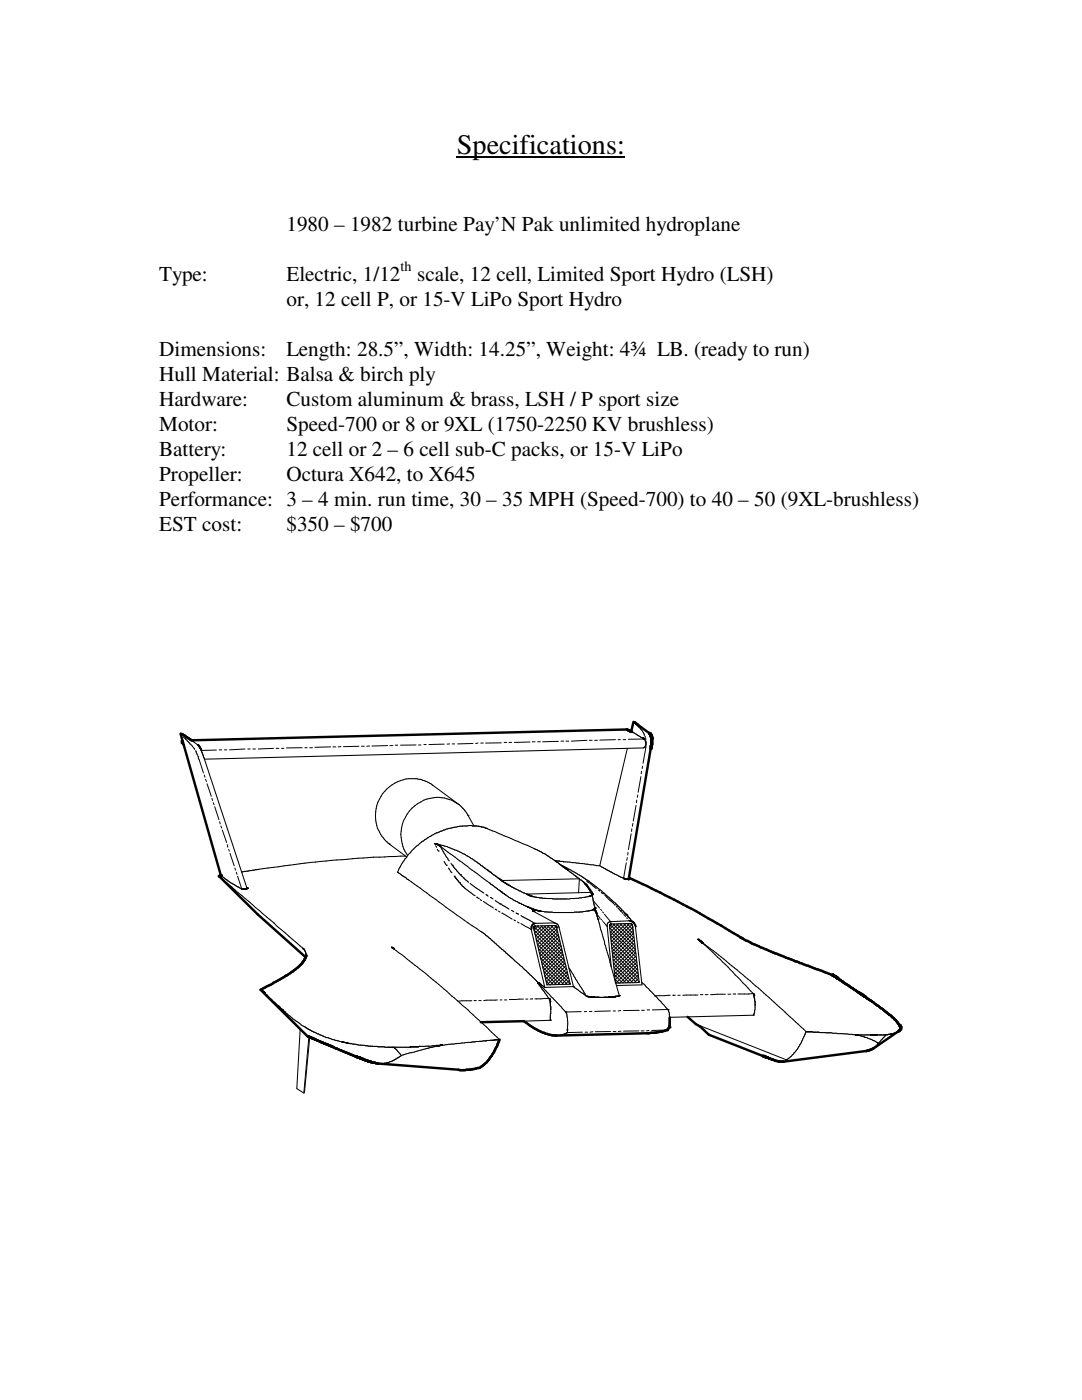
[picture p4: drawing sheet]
<svg xmlns="http://www.w3.org/2000/svg" width="216mm" height="279mm" viewBox="0 0 216 279" stroke-linecap="round" stroke-linejoin="round" font-family="sans-serif">
<path d="M91.1 31.4h33.6" fill="none" stroke="#000" stroke-width=".25"/>
<g fill="none" stroke="#000" stroke-width=".2">
<path d="M36 146.4l.3 .4M36.1 146.4h.1M36.2 148.3h.1M36.2 147.8h.1M36.2 147.9h.1M36.2 147.9h.2M36.2 148.3l.1 .1M36.2 147.8v.1M36.3 148.4h.1M36.3 147.9h.1M36.3 148.4l.1 .1M36.4 148.5h.1"/>
<path d="M36.4 147.9h.1M36.4 148h.1M36.4 147.8h-.2v.5M36.4 147.9v.1M36.4 146.9h.1M36.4 148.5l.1 .1M36.5 148.6h.1M36.5 148.6l.1 .1M36.6 148.7h.1M36.6 147.1l.1 .1M36.7 147.2l.6 .5M37.3 147.8l.3 .3"/>
<path d="M37.6 148.2l.2 .1M37.8 148.4l.2 .1M38.1 148.5l.1 .2M38.3 148.8l.2 .2M38.5 149.1l.4 .5M39 149.8l.4 .9M39.5 150.7v.2M39.5 151l.1 .1M39.6 151.2l1 3.1M40.8 154.7l.1 .4M41 155.5l.2 .5M41.3 156.4l.9 2.5"/>
<path d="M42.3 159.3l.1 .5M43.2 149.7l-3.1 .1M43.7 149.6h.5M44.8 149.6h.5M48.9 149.5l-3.1 .1M49.4 149.5h.5M50.5 149.5h.5M54.6 149.4l-3.1 .1M55.1 149.4h.5M56.2 149.4h.4M60.3 149.2l-3.2 .1M60.8 149.2h.5"/>
<path d="M61.8 149.2h.6M66 149.1h-3.2M66.4 149.1h.6M68 149l-.5 .1M71.6 148.9l-3.1 .1M72.1 148.9h.6M73.7 148.9h-.5M77.3 148.8l-3.1 .1M77.8 148.8h.6M78.9 148.7h.5M83 148.7h-3.1M83.5 148.7h.5"/>
<path d="M84.6 148.6h.4M88.6 148.5l-3 .1M89.7 148.5h-.5M90.3 148.5h.4M94.4 148.4l-3.1 .1M95.4 148.3l-.5 .1M95.9 148.3h.5M100 148.3h-3.1M100.6 148.2h.5M101.6 148.2h.5M105.7 148.1l-3.1 .1M106.2 148h.6"/>
<path d="M107.3 148h.5M111.4 148h-3.1M111.9 147.9h.6M112.9 147.9h.6M117.1 147.7l-3.1 .2M117.6 147.7h.6M118.7 147.7h.5M122.8 147.6l-3.1 .1M123.3 147.6h.5M124.3 147.6h.5M126.4 144.1l.6 .5M126.5 144.1h.1"/>
<path d="M127 144.7l.1 .1M127 159.7v.5M127.2 144.8l.1 .1M127.3 158.7l-.1 .4M127.4 145l.1 .1a2.78 2.78 0 0 1 1.1 1.6h.1M127.9 155l-.6 3.1M128 153.9l-.1 .5M128.2 152.9l-.1 .5M128.4 147.5h-3M128.7 146.9l.1 .3M128.8 147.4l.1 .2M128.9 147.8v1.4l-.6 3.1"/>
<path d="M42.5 160.2l.2 .4M42.8 161l.9 2.6M43.8 164l.1 .4M44.1 164.8l.1 .5M44.1 174.7l.1 .1M44.4 165.7l.8 2.4M45.3 168.6l.2 .5M45.6 169.5l.2 .4M45.9 170.3l.8 2.5M46.9 173.2l.1 .5M47.2 174.1l.1 .4M47.4 174.9l.9 2.6"/>
<path d="M86.7 168.4h.1M86.9 168.8l.2 .3M87.2 169.5l.3 .3M87.5 169.8h.1M87.9 168.9l1.7 2.9M88.6 171.9l.5 .8M89.1 172.7h.1M89.1 172.7l.1 .1M89.5 173.2l.3 .5M89.8 173.8l.4 .4M90 172.3l.3 .4M90.3 172.7h.1"/>
<path d="M90.3 172.7l1.1 1.3M90.6 174.8l.1 .1M90.7 174.9h.1M90.7 174.9l.2 .4M90.9 175.3h.1M90.9 175.3l.8 .8M91.4 174.1l.5 .4M91.7 176.1h.1M91.7 176.1l1 1.1 2.1 1.6M91.9 174.5h.1M91.9 174.5l.6 .8M92.5 175.3h.1"/>
<path d="M92.7 175.4l.5 .4M93.3 175.8l.2 .3M93.4 164.8h-.1M93.8 176.3l2.8 1.9M95.1 179.1h.1M95.1 179.1l.4 .2M95.5 179.3h.1M95.8 179.5l.3 .2M96.4 179.9l2.1 1.3M97 178.6h.1M97 178.6l.4 .3M97.9 179.1h.1"/>
<path d="M97.9 179.1l.5 .3M98.8 179.7l1 .7M100.1 175.7l15.5-.3-.2 2.8M117.1 175.8l1.9 1.5M117.9 178.1l-12.9 .3M118.4 179.7l1.2 1.5M119.3 177.6l.4 .3M119.7 172.8l.3 .2M120 178.1l.3 .3M120.3 178.4h.1M120.6 178.6l1.2 1.1M121.8 179.7h.1"/>
<path d="M121.8 179.7l.7 .7M125 172.2l-.6 3.1M125.2 171.2l-.1 .5M125.3 170.1v.5M125.9 166.4l-.5 3.1M126.1 165.4l-.1 .5M126.3 164.3l-.1 .6M126.9 160.7l-.5 3.2M94.1 199.7l-2.7 .1M94.6 199.7h.1M94.6 199.7h.4M95.5 199.7h.5"/>
<path d="M98.8 181.4v.1M98.8 181.5h.1M98.8 181.5l.3 .2M99.3 199.6l-2.8 .1M99.5 181.8l.3 .2M99.8 180.4h.1M99.8 199.6h.4M99.8 180.4l1.8 1M100.1 182.2l2.1 1.2M100.7 199.6h.4M102.1 181.7l.4 .3M102.5 183.6l.4 .2"/>
<path d="M103 182.2l.2 .1M103.2 182.3h.1M103.2 182.3l.3 .2M103.3 184l.3 .2M103.9 182.8l2.9 1.5M103.9 184.3l2.1 1.2M104.4 199.4l-2.8 .1M104.9 199.4h.4M106.3 199.3l-.5 .1M106.5 185h.1M106.5 185.1h.1M106.5 185.3h.1"/>
<path d="M106.5 185.4h.1M106.5 185.4l2.6 11.2M106.6 184.9h.1M106.6 184.9l-.1 .5M106.6 185.6l6.1 6.1M106.6 184.9l5.8 5.8M106.6 184.8h.1M106.6 184.8h.2M106.6 184.8v.1M106.7 184.8h.1M106.8 184.8h.1M106.8 184.8l-.3 .2"/>
<path d="M106.8 186.5l6.1 6.1M107 187.5l6.1 6M107.2 188.4l6.1 6.1-2 2M107.2 184.7l5 5.1M107.4 189.3l6.1 6.1M107.5 184.7l-.9 1M107.6 190.2l6.2 6.1M107.8 191.1l5.4 5.3M107.9 184.7l4.1 4.2M108.1 192l4.4 4.5M108.2 184.7l-1.5 1.6M108.3 193l3.5 3.5"/>
<path d="M108.5 193.8l2.6 2.7M108.5 184.7l3.3 3.3M108.9 184.7l-2.1 2.1M108.9 195.7l.8 .9M109.2 184.7l2.3 2.3-3.8 3.9M109.6 199.3h.1M109.6 199.3h-2.9M109.6 184.7l-2.6 2.7M109.9 184.7l1.4 1.4M110.4 184.7l-3.3 3.3M110.6 184.7h.1M110.6 184.7l-3.8 .1"/>
<path d="M110.6 184.7l.5 .5M110.7 184.7h.1M110.8 184.7h.1M110.8 184.7l.1 .1M110.9 184.8h.1M110.9 184.8l.1 .1M111 184.9h.1M111 184.9v.1M111 184.9l-3.7 3.7M111 185h.1M111 185l.1 .1M111.1 185.2h.1"/>
<path d="M111.1 185.1h.1M111.1 185.1l2.7 11.3-4.7 .2M111.2 185.4l-3.8 3.7M111.3 185.9l-3.8 3.8M111.4 186.5l-3.7 3.7M111.7 187.7l-3.8 3.7M111.8 188.2l-3.8 3.8M112 188.8l-3.8 3.7M112.1 189.4l-3.8 3.8M112.2 189.9l-3.7 3.8M112.3 190.5l-3.7 3.8M112.5 191.1l-3.8 3.7 1.7 1.7"/>
<path d="M112.6 191.6l-3.8 3.9M112.7 192.2l-3.7 3.8M112.9 192.7l-3.8 3.9M113 193.4l-3.2 3.2M113.2 193.9l-2.6 2.6M113.5 195l-1.4 1.5M113.6 195.7l-.9 .8M113.7 196.2l-.2 .2M119.1 182.4l.7 .9M119.8 181.5l.3 .2M119.9 183.4l.2 .2M120.2 183.7v.2"/>
<path d="M120.2 182l.2 .2M120.4 184l.8 .9M120.6 182.5l1.2 1.4M121.6 184.5h.1M121.6 184.6h.1M121.6 184.7h.1M121.6 184.8h.1M121.6 184.8l1.2 11.4 4.8-.1-1.3-11.1M121.6 184.5v.3M121.6 185.2l5.3 5.2M121.7 184.5h.1M121.7 184.5h-.1"/>
<path d="M121.7 184.5l5.1 5M121.8 184.4l-.1 .1M121.8 185.9l5.2 5.2M121.8 184.4h.1M121.9 187.5l5.2 5.2M122 184.4l-.4 .3M122 188.3l5.3 5.3M122 189.1l5.3 5.3M122.3 190.7l5.3 5.2M122.3 191.5l4.7 4.6M122.3 184.4l4.4 4.4M122.4 192.2l3.9 3.9"/>
<path d="M122.6 180.5l.1 .1M122.6 193.8l2.3 2.3M122.7 180.6h.1M122.7 184.4l-1 1M122.7 194.6l1.5 1.5M122.7 195.5l.8 .7M123 180.8h.1M123 180.8l.1 .3M123 184.4l3.6 3.6M123.3 181.2l.4 .5M123.4 184.3l-1.6 1.8M123.7 184.3l2.8 2.9"/>
<path d="M123.8 181.7l.1 .1M123.9 181.8h.1M123.9 181.8l.1 .2M124.1 182.1l.1 .1M124.1 184.3l-2.3 2.4 5.2 5.3-4.1 4.2M124.2 182.2h.1M124.4 184.3l2 2.1M124.5 182.5l.1 .2M124.7 182.8l.1 .1M124.9 184.3l-3 3M125.1 183.2l.1 .1M125.1 184.3l1.3 1.3"/>
<path d="M125.4 183.6l.2 .2M125.6 184.3l-3.6 3.7M125.6 184.3h.1M125.6 184.3l-3.8 .1M125.6 184.3h.3M125.8 184.3l.4 .4M125.9 184.3h.1M125.9 184.3l.3 .4M125.9 184.4h.1M126 184.5h.1M126.1 184.5h.1M126.1 184.5l-4.1 4.1"/>
<path d="M126.2 184.7l.1 .3M126.3 185l-4.2 4.3M126.4 185.7l-4.2 4.2 5.2 5.3M126.4 186.3l-4.1 4.2M126.5 187l-4.2 4.1M126.6 187.6l-4.2 4.2M126.6 188.2l-4.1 4.2M126.7 188.8l-4.1 4.3 3 3M126.8 189.5l-4.2 4.2M126.8 190.1l-4.1 4.3M126.9 190.8l-4.2 4.1M127 191.4l-4.3 4.2"/>
<path d="M127.1 192.7l-3.4 3.5M127.2 193.3l-2.9 2.8M127.3 193.9l-2.2 2.2M127.3 194.6l-1.5 1.5M127.4 195.2l-.8 .9M127.5 195.9l-.2 .2M133.7 198.6l-3 .1M134.3 198.6h.1M134.3 198.6h.4M135.3 198.6h.4M139.3 198.6h-3.1M139.7 198.5h.6"/>
<path d="M140.7 198.5h.6M144.7 198.4l-2.9 .1M145.2 198.4h.6M146.3 198.4h.5M150.3 198.3l-3.1 .1M61.6 206.9l-1 11.2M87.3 208.8h.1M87.3 208.8l-1.5 .2-5.3 1.5a.45 .45 0 0 1-.5 .1 .45 .45 0 0 1-.2-.4l-1.1-1.2M87.4 208.7h.1M87.5 208.7h.1M87.6 208.7h.1M87.7 208.7h.1"/>
<path d="M87.7 208.7l-.4 .1M87.8 208.6h.1M87.8 208.6l-.1 .1M87.8 208.6h.3M87.9 208.6h.1M88 208.6h.1M88.1 208.6h.1M109.9 201.5v.3M116 201.9l-3.1 .1M116.2 206l-3 .1M116.6 201.9h.5M116.8 206h.5"/>
<path d="M118.1 201.8l-.5 .1M118.3 205.9l-.6 .1M121.8 201.8h-3.1M121.8 205.9h-3M122.3 205.9h.6M122.3 201.8h.5M123.9 201.7l-.5 .1M123.9 205.8l-.5 .1M127.5 205.7l-3.1 .1M127.6 201.6l-3.2 .1M127.9 205.7h.6M128 201.6h.6"/>
<path d="M129.1 201.5h.5M129.5 205.7h-.5M133.1 205.6l-3.1 .1M133.3 201.5h-3.1M138.9 204.4l18 7.1M150.7 200.7v.1M170.7 206.5h.5M170.8 206.5h.1M170.9 206.5h.1M171 206.5h.1M171.1 206.5h.1M171.2 206.5h.1"/>
<path d="M171.2 206.5l.1 .1M171.2 206.6h.1M171.3 206.6h.1M176.8 206.5l-1.6 1.7-1.4-.8-2.5-.8M176.8 206.5h.1"/>
</g>
<g fill="none" stroke="#000" stroke-width=".49">
<path d="M36 146.4l8.1 28.3M126.4 144.1l-.5 1.9-.8-.4-86.8 2.1-2.1-1.3M126.6 144.1l3 2.2 .4 .8v1.6l-4.6 26.8M44.1 174.8h-.4l7.7 7.7 9.6 8.5-.2 .5-.5 .7-1.9 1.7-4 2.4-2.4 1.2 9.4 9.3 4.4 1.9M125.5 175.2a200.7 200.7 0 0 1 22.5 12M147.7 187l2.3 1.3 4.6 1.9 11.6 4.4 4.5 3.1M167.3 195.3v.1M170.7 197.7h.1M170.8 197.7l1.9 1.3M171.3 198.1h.1M172.7 199h.1M172.7 199l1.1 .7"/>
<path d="M173 199.3h.1M173.8 199.7h.1M173.8 199.7l3.9 2.9 1.1 1 .7 1M62 207.1h.1M63.3 207.6h.1M65.8 208.7h.1M99.7 207.5l-1.2 2.6a7.2 7.2 0 0 1-3 3l-1.4 .3-2.4 .2-16.4-1.3-2.8-.8-6.6-2.8M133.6 203v1.6a1.44 1.44 0 0 1-1.5 1.3l-2.6 .3-18.4 .5-.9-.1-1.6-.5a15.7 15.7 0 0 1-4.1-2.3l-8.6 .2M137.2 202.9l1.7 1.5 .8 .5 1.7 1.6 12 4.7M153.4 211.2h.1M155.5 211.8l.1 .1M179.5 204.6l.1 .2v.6l-.1 .3-5.2 3.5-1 .5-17 2.2-1.6-.2-1.3-.5"/>
<path d="M179.5 204.6h.1"/>
</g>
<g fill="#000">
<circle cx="38.3" cy="147.7" r=".24"/>
<circle cx="125.5" cy="145.8" r=".24"/>
<circle cx="125.6" cy="145.9" r=".24"/>
<circle cx="125.8" cy="146" r=".24"/>
<circle cx="125.9" cy="146" r=".24"/>
<circle cx="129.5" cy="146.3" r=".24"/>
<circle cx="129.6" cy="146.3" r=".24"/>
<circle cx="129.6" cy="146.4" r=".24"/>
<circle cx="129.7" cy="146.5" r=".24"/>
<circle cx="129.7" cy="146.4" r=".24"/>
<circle cx="129.8" cy="146.6" r=".24"/>
<circle cx="129.8" cy="149.4" r=".24"/>
<circle cx="129.8" cy="146.8" r=".24"/>
<circle cx="129.8" cy="146.7" r=".24"/>
<circle cx="129.9" cy="148.8" r=".24"/>
<circle cx="129.9" cy="147.1" r=".24"/>
<circle cx="129.9" cy="146.9" r=".24"/>
<circle cx="129.9" cy="149.2" r=".24"/>
<circle cx="129.9" cy="149.1" r=".24"/>
<circle cx="129.9" cy="148.9" r=".24"/>
<circle cx="129.9" cy="147" r=".24"/>
<circle cx="130" cy="148.5" r=".24"/>
<circle cx="130" cy="147.4" r=".24"/>
<circle cx="130" cy="148" r=".24"/>
<circle cx="130" cy="147.3" r=".24"/>
<circle cx="130" cy="147.2" r=".24"/>
<circle cx="130" cy="148.3" r=".24"/>
<circle cx="130" cy="148.2" r=".24"/>
<circle cx="130" cy="147.9" r=".24"/>
<circle cx="130" cy="147.7" r=".24"/>
<circle cx="130" cy="147.5" r=".24"/>
<circle cx="130" cy="148.7" r=".24"/>
<circle cx="130" cy="147.6" r=".24"/>
<circle cx="43.7" cy="174.8" r=".24"/>
<circle cx="43.8" cy="174.8" r=".24"/>
<circle cx="43.9" cy="174.8" r=".24"/>
<circle cx="44" cy="174.8" r=".24"/>
<circle cx="44.1" cy="174.8" r=".24"/>
<circle cx="148" cy="187.2" r=".24"/>
<circle cx="166.1" cy="194.6" r=".24"/>
<circle cx="166.2" cy="194.7" r=".24"/>
<circle cx="166.2" cy="194.6" r=".24"/>
<circle cx="166.3" cy="194.7" r=".24"/>
<circle cx="166.5" cy="194.8" r=".24"/>
<circle cx="166.5" cy="194.9" r=".24"/>
<circle cx="166.6" cy="194.9" r=".24"/>
<circle cx="166.7" cy="194.9" r=".24"/>
<circle cx="166.8" cy="195" r=".24"/>
<circle cx="166.8" cy="195.1" r=".24"/>
<circle cx="166.9" cy="195.1" r=".24"/>
<circle cx="167" cy="195.2" r=".24"/>
<circle cx="167.1" cy="195.2" r=".24"/>
<circle cx="167.6" cy="195.6" r=".24"/>
<circle cx="171.3" cy="198.1" r=".24"/>
<circle cx="171.4" cy="198.2" r=".24"/>
<circle cx="171.7" cy="198.3" r=".24"/>
<circle cx="171.7" cy="198.4" r=".24"/>
<circle cx="171.9" cy="198.4" r=".24"/>
<circle cx="172" cy="198.5" r=".24"/>
<circle cx="172" cy="198.6" r=".24"/>
<circle cx="172.2" cy="198.6" r=".24"/>
<circle cx="172.3" cy="198.7" r=".24"/>
<circle cx="172.4" cy="198.8" r=".24"/>
<circle cx="172.5" cy="198.8" r=".24"/>
<circle cx="172.6" cy="198.9" r=".24"/>
<circle cx="61.6" cy="206.9" r=".24"/>
<circle cx="62.1" cy="207.1" r=".24"/>
<circle cx="62.3" cy="207.2" r=".24"/>
<circle cx="62.6" cy="207.3" r=".24"/>
<circle cx="64.1" cy="208" r=".24"/>
<circle cx="64.7" cy="208.2" r=".24"/>
<circle cx="65.3" cy="208.5" r=".24"/>
<circle cx="65.9" cy="208.7" r=".24"/>
<circle cx="66.2" cy="208.8" r=".24"/>
<circle cx="71" cy="210.9" r=".24"/>
<circle cx="71.1" cy="210.9" r=".24"/>
<circle cx="71.2" cy="210.9" r=".24"/>
<circle cx="71.3" cy="211" r=".24"/>
<circle cx="71.4" cy="211" r=".24"/>
<circle cx="71.5" cy="211.1" r=".24"/>
<circle cx="71.6" cy="211.1" r=".24"/>
<circle cx="71.7" cy="211.1" r=".24"/>
<circle cx="71.8" cy="211.2" r=".24"/>
<circle cx="71.8" cy="211.1" r=".24"/>
<circle cx="71.9" cy="211.2" r=".24"/>
<circle cx="72" cy="211.3" r=".24"/>
<circle cx="72.1" cy="211.3" r=".24"/>
<circle cx="72.2" cy="211.3" r=".24"/>
<circle cx="72.3" cy="211.3" r=".24"/>
<circle cx="72.3" cy="211.4" r=".24"/>
<circle cx="72.4" cy="211.4" r=".24"/>
<circle cx="72.6" cy="211.5" r=".24"/>
<circle cx="72.8" cy="211.5" r=".24"/>
<circle cx="72.9" cy="211.6" r=".24"/>
<circle cx="73" cy="211.6" r=".24"/>
<circle cx="73.2" cy="211.7" r=".24"/>
<circle cx="73.3" cy="211.8" r=".24"/>
<circle cx="73.4" cy="211.8" r=".24"/>
<circle cx="73.6" cy="211.8" r=".24"/>
<circle cx="73.7" cy="211.8" r=".24"/>
<circle cx="73.7" cy="211.9" r=".24"/>
<circle cx="73.8" cy="211.9" r=".24"/>
<circle cx="73.9" cy="211.9" r=".24"/>
<circle cx="133.1" cy="205.6" r=".24"/>
<circle cx="133.6" cy="205" r=".24"/>
<circle cx="152.2" cy="210.7" r=".24"/>
<circle cx="152.2" cy="210.8" r=".24"/>
<circle cx="152.3" cy="210.8" r=".24"/>
<circle cx="152.4" cy="210.8" r=".24"/>
<circle cx="152.4" cy="210.9" r=".24"/>
<circle cx="152.5" cy="210.9" r=".24"/>
<circle cx="152.6" cy="210.9" r=".24"/>
<circle cx="152.7" cy="210.9" r=".24"/>
<circle cx="152.8" cy="211" r=".24"/>
<circle cx="152.9" cy="211" r=".24"/>
<circle cx="153" cy="211" r=".24"/>
<circle cx="153" cy="211.1" r=".24"/>
<circle cx="153.1" cy="211.1" r=".24"/>
<circle cx="153.4" cy="211.2" r=".24"/>
<circle cx="154.1" cy="211.5" r=".24"/>
<circle cx="179.3" cy="205.8" r=".24"/>
<circle cx="179.5" cy="204.6" r=".24"/>
<circle cx="179.5" cy="205.5" r=".24"/>
<circle cx="179.5" cy="204.8" r=".24"/>
<circle cx="179.5" cy="204.7" r=".24"/>
<circle cx="179.6" cy="205.1" r=".24"/>
<circle cx="179.6" cy="205.4" r=".24"/>
<circle cx="179.6" cy="205" r=".24"/>
<circle cx="179.6" cy="204.9" r=".24"/>
<circle cx="179.6" cy="205.3" r=".24"/>
<circle cx="179.6" cy="205.2" r=".24"/>
</g>
<g fill="none" stroke="#000" stroke-width=".21">
<path d="M36 146.4h.1M36 146.4h.2M36.1 146.4h.1M36.2 146.4h.1M38.3 147.7v.1M38.3 147.8h.1M38.3 147.8l.2 .2M38.5 148h.1M38.5 148l.9 .6M39.4 148.6h.1M39.4 148.6l.1 .1M39.5 148.7h.1"/>
<path d="M39.5 148.7l.1 .1M39.6 148.8h.1M39.6 148.8v.1M39.6 148.9h.1M39.7 148.9h.1M39.7 149h.1M39.7 148.9l.1 .2M39.8 149.1h.1M39.8 149.1l.1 .3M39.8 149.2h.1M39.9 149.4h.1M40 149.4h.1"/>
<path d="M40 149.5h.1M40 149.4v.1M40 149.5v.1M40 149.6h.1M40 149.6l.6 1.1 8.7 26.5M125.2 149.4l-5.5 23.4M125.9 146l2.3 1.3M126.4 144.1h.1M126.5 144.1h.1M126.6 144.1h.1M128.2 147.3h.1M128.3 147.3h.1"/>
<path d="M128.3 147.4h.1M128.3 149.3l-87.5 2.2M128.3 147.3v.1M128.4 147.4h.1M128.4 147.4v.1M128.4 147.5h.1M128.4 147.5a1.07 1.07 0 0 1 0 1.8M43.7 174.8l16.9 14.6M44.2 174.8l1.9 1.4 2.2 1.3M48.3 177.5h.1M48.3 177.5h.4M48.4 177.5h.1"/>
<path d="M48.5 177.5h.1M48.6 177.5h.1M48.7 177.5h.1M48.8 177.4h.1M48.8 177.4h.3M48.8 177.4l-.1 .1M48.9 177.4h.1M49 177.4h.1M49.1 177.3h.1M49.1 177.4h.1M49.1 177.3h.2M49.1 177.3v.1"/>
<path d="M49.2 177.3h.1M49.3 177.2h.1M49.3 177.3h.1M49.3 177.2v.1M51.4 173.5h.1M51.4 173.5l-3.1 .6M77.7 168.4h.1M77.7 168.4l3.5 2.6M80.9 170.9a227.2 227.2 0 0 0-29.5 2.6M86.7 168.4h.2M86.8 168.4h.1M86.9 168.4h.1"/>
<path d="M86.9 168.4h.3M87 168.4h.1M87.1 168.4h.1M87.1 168.4v.1M87.1 168.5h.1M87.2 168.4h.1M87.2 168.5h.1M87.2 168.4l2.3 .7a25.1 25.1 0 0 1 7.3 4.2l.5 .4M87.2 168.5v.1M87.2 168.6h.1M87.3 168.6h.1M87.3 168.6l.1 .1"/>
<path d="M87.4 168.7h.1M87.5 168.7h.1M87.5 168.7l.1 .1M87.6 168.8h.1M87.7 168.8h.1M87.7 168.8l.1 .1M87.8 168.9h.1M87.8 168.9l12.7 9.4M91.5 160.5l1.1 1.1 .8 1.1M91.5 160.5l-5.4-4-1.5-.7a7.3 7.3 0 0 0-8.4 2.8 7.3 7.3 0 0 0 .5 8.9l1 .9M91.5 160.5a7.3 7.3 0 0 0-9.4 .9 7.3 7.3 0 0 0-.7 9.3M93.3 164.8l-1.6 .1-2.6 .5-2.4 1-2.1 1.4a15.9 15.9 0 0 0-5.3 6.3l1.6 1 10.2 7.5 5.8 3.9 7.3 6.5 3.3 3.1"/>
<path d="M93.4 162.7h.1M93.4 162.7l1.2 2.1M93.4 164.8l2.2 .1 .5 .2a15.5 15.5 0 0 1 4 1.5l7.8 3.4 3.5 2.2 .3 .4M97.3 173.7h.1M97.3 173.7l2.1 1.6M97.7 174h.1M99.4 175.3h.1M99.4 175.3l.2 .1M99.6 175.4h.1M99.6 175.4l.1 .1M99.7 175.5h.1M99.7 175.5l.2 .1"/>
<path d="M99.9 175.6h.1M100 175.6h.1M100 178h.1M100 175.6l.2 .2M100.2 175.8h.1M100.2 175.8v.1M100.2 175.9h.1M100.2 175.9l.7 .4M100.5 178.3h.1M100.5 178.3l2.1 1.4 2.6 1.2M100.7 176.1h.1M100.8 178.5h.1"/>
<path d="M100.9 176.3h.1M100.9 176.3l.2 .1M101 176.4h.1M101.1 176.4h.1M101.1 176.4l.1 .1M101.2 176.5h.1M101.2 176.5l.2 .1M101.4 176.6h.1M101.4 176.6l1.1 .6M102.5 177.2h.1M102.5 177.2l2.6 1.2M105.1 178.4h.1"/>
<path d="M105.1 178.4l.1 .1M105.2 178.5h.1M105.2 178.5l.1 .1M105.3 178.6h.1M105.3 178.6h.2M105.4 178.6h.1M105.5 178.6h.1M105.6 178.7h.1M105.6 178.6v.1M105.7 178.7h.1M105.7 178.7l.1 .1M105.8 178.8h.1"/>
<path d="M105.8 178.8h.2M105.9 178.8h.1M106 178.8h.1M106 178.8l.2 .1 1.4 .3 2.7 .2 5.1-.1 2.3-.4M110.7 171.8l9.1 1M111.6 172.5l3.1 1.6 2.8 1.7 2.6 2 2.6 2.4 2.3 2.3M111.7 172.6h.1M111.8 172.6l.4 .3M112.2 172.9h.1M112.2 172.9l.1 .1M112.3 173h.1M112.4 173h.1"/>
<path d="M112.4 173l.1 .1M112.5 173.1h.1M112.6 173.1h.1M112.6 173.1l.1 .1M112.7 173.2h.1M112.7 173.2l.1 .1M112.8 173.3h.1M112.8 173.3l.1 .1M112.9 173.4h.1M112.9 173.4l.3 .3M113.2 173.6h.1M113.2 173.7h.1"/>
<path d="M113.2 173.7l2.8 1.9 .7 .8M116.3 175.9h.1M116.5 176.1h.1M116.7 176.4h.1M116.8 176.4h.1M116.8 176.4v.1M116.8 176.5h.1M116.8 176.5l.2 .1M116.9 176.6h.1M117 176.7h.1M117 176.6h.1M117 176.7l.1 .1"/>
<path d="M117 176.6v.1M117.1 176.8h.1M117.1 176.8l.1 .1M117.2 176.9h.1M117.2 176.9l.1 .1M117.3 177h.1M117.3 177l.1 .2M117.3 177.1h.1M117.4 177.2h.1M117.4 177.2l.1 .2M117.5 177.3h.1M117.5 177.5h.1"/>
<path d="M117.5 177.4h.1M117.5 177.5l.2 .1M117.5 177.4v.1M117.6 177.5h.1M117.6 178.9h.1M117.7 177.7h.1M117.7 177.6h.1M117.7 178.9h.1M117.7 177.6v.2M117.7 177.8h.1M117.7 178.8h.1M117.7 177.8l.1 .2"/>
<path d="M117.7 178.8v.1M117.8 178h.1M117.8 177.9h.1M117.8 178.8h.1M117.9 178.1h.1M117.9 178h.1M117.9 178.7h.1M117.9 178v.1M117.9 178.7l-.1 .1M117.9 178.2h.1M117.9 178.1l.1 .1M118 178.3h.1"/>
<path d="M118 178.2h.1M118 178.6h.1M118 178.3l.1 .1M118 178.2v.1M118 178.6l-.1 .1M118.1 178.4h.1M118.1 178.6h.1M118.1 178.5h.1M118.1 178.4v.2M118.1 178.6l.6 2.5M118.1 178.6h-.1M120 173l4.5 2.3"/>
<path d="M124.5 175.3h.1M124.5 175.3l.3 .1M124.5 175.4h.1M124.6 175.4h.1M124.7 175.4h.1M124.8 175.4h.1M124.8 175.4v.1M124.8 175.5h.6M124.9 175.5h.1M125 175.5h.1M125.1 175.5h.1M125.2 175.5h.1"/>
<path d="M125.3 175.5h.1M125.4 175.5h.1M52 197.5h.1M52.1 197.6h.1M52.1 197.5h.1M52.1 197.6l.1 .1M52.1 197.5v.1M52.2 197.7h.1M52.3 197.8h.1M52.3 197.7h.1M52.3 197.8l.1 .1M52.3 197.7v.1"/>
<path d="M52.4 197.9h.1M52.4 197.9l.1 .1M52.5 198h.1M52.6 198h.1M52.6 198v.1M52.6 198.1h.1M52.6 198.1l.7 .5M52.7 198.2h.1M53.3 198.6h.1M53.3 198.6l2.9 2.8M60.4 189.2l.2 .2M60.6 189.4h.1"/>
<path d="M60.6 189.4l.4 .8v.7M61 191h.1M61 190.6h.1M61 190.7h.1M61 190.8h.1M61 190.9h.1M61 190.9v.1M78.1 189l.1 .1M78.2 189.1h.1M78.2 189.1l.1 .1M78.3 189.2h.1M78.4 189.2h.1"/>
<path d="M78.4 189.2v.1M78.4 189.3h.1M78.4 189.3l.1 .1M78.5 189.4h.1M78.5 189.4l6.4 4.9 4.3 3.5 4.2 3.7 6.3 6-1.2 .1M104.4 180.6h.1M105 180.8h.1M105.2 180.9h.1M105.2 180.9v.1M105.2 181h.1M105.2 181l.4 .1M105.5 181.1h.1"/>
<path d="M105.6 181.1h.1M105.6 181.1l.1 .1M105.7 181.2h.1M105.8 181.2h.1M105.8 181.2l.2 .1M106 181.3h.1M106 181.3v.1M106 181.4h.1M106 184.9h.1M106 185h.1M106 185.2h.1M106 185.4h.1"/>
<path d="M106 184.9v.6l2.7 11.6M106 181.4h.2M106.1 181.4h.1M106.1 184.7h.1M106.1 184.7l-.1 .2M106.2 181.4h.1M106.2 184.6h.1M106.2 184.6l-.1 .1M106.2 184.5h.1M106.2 184.5v.1M106.3 181.4h.1M106.3 184.5h.1"/>
<path d="M106.3 181.4l.4 .3M106.3 184.5h-.1M106.3 181.8h.1M106.3 181.5h.1M106.3 184.4h.1M106.3 181.8l4.7 2.5M106.3 181.8h.3M106.3 184.4v.1M106.4 181.8h.1M106.4 181.5h.1M106.4 184.4h.1M106.5 181.8h.1"/>
<path d="M106.5 184.3h.1M106.5 184.3l4-.1 .5 .1M106.5 184.3l-.1 .1M106.6 181.8h.1M106.6 181.6h.1M106.6 184.3h.1M106.7 181.7h.1M106.7 184.3h.1M106.7 181.7l1 .1M106.7 181.7l-.1 .1M106.7 181.7h.2M106.8 181.7h.1"/>
<path d="M106.9 181.7h.1M107 181.7h.1M107.1 181.7h.1M107.2 181.7h.1M107.3 196.1h.1M107.3 196.1l5.6 5.9M107.3 196.1h.2M107.3 196.1l2.3 3.2M107.3 181.8h.1M107.4 196.1h.1M107.4 181.8h.1M107.5 196.1h.1"/>
<path d="M107.5 181.8h.1M107.5 196.1l1.2 1M107.7 181.8h.1M107.7 196.3h.1M109.6 199.3h.1M109.6 199.3v.1M109.6 199.4h.1M109.6 199.5h.1M109.6 199.4l.3 2.1M109.7 199.7h.1M109.8 199.9h.1M111 184.3h.1"/>
<path d="M111 184.3a.84 .84 0 0 1 .5 .8l2.9 11.8M113.5 193.2l3.6 5.6M114.4 196.9h.1M114.4 196.9l2.7 1.9M114.4 196.9l-5.7 .2M117.1 198.8h.1M117.1 198.8l.7 .2M117.2 198.8h.1M117.3 198.9h.1M117.4 198.9h.1M117.5 198.9h.1M117.6 198.9h.1"/>
<path d="M117.7 198.9h.1M117.8 199h.1M117.8 199l3.6 .1M117.9 199h.1M118 199h.1M118.1 199h.1M118.2 199h.1M118.2 181.6h.1M118.2 181.6l-1.9 .4-1.8 .1h-4.1l-2.7-.3M118.2 181.6h.2M118.3 181.6h.1M118.3 199h.1"/>
<path d="M118.4 181.6h.1M118.4 181.5h.1M118.4 199h.1M118.4 181.5v.1M118.5 181.4h.1M118.5 199h.1M118.5 181.4l-.1 .1M118.6 181.4h.1M118.6 181.6h.1M118.6 181.5h.1M118.6 181.6l.1 .1M118.7 181.4h.1"/>
<path d="M118.7 181.3h.1M118.7 181.7h.1M118.7 199.1h.1M118.7 181.4l-.1 .2M118.7 181.3v.1M118.7 181.2h.1M118.7 181.1h.1M118.7 181.8h.1M118.7 181.2v.1M118.7 181.1v.1M118.7 181.7v.1M118.8 181.9h.1"/>
<path d="M118.8 181.8h.1M118.8 199.1h.1M118.8 181.9l.1 .3M118.8 181.8v.1M118.9 182h.1M118.9 199.1h.1M118.9 182.2h.1M118.9 182.1h.1M119 182.3h.1M119 182.2h.1M119 199.1h.1M119 182.2v.2"/>
<path d="M119.1 199.1h.1M119.1 182.4l.2 1M119.2 199.1h.1M119.3 199.1h.1M119.3 183.4h.1M119.3 183.4l2.7 9.6M119.4 199.1h.1M120.3 199.1h.1M120.4 199.1h.1M120.5 199.1h.1M120.6 199.1h.1M120.7 199.1h.1"/>
<path d="M120.8 199.1h.1M120.9 199.1h.1M121 199.1h.1M121.1 199.1h.1M121.2 199.1h.1M121.3 199.1h.1M121.4 199.1h.1M121.4 199h.1M121.5 199h.1M121.6 199h.1M121.7 183.9h.1M121.7 199h.1"/>
<path d="M121.8 183.9h.1M121.8 199h.1M121.8 183.9l-.5 .3-.1 .7 .8 8.1M121.9 199h.1M122 199h.1M122 193l1.6 5.7M122.1 199h.1M122.2 199h.1M122.2 199l-.8 .1M122.3 198.9h.1M122.3 198.9h.4M122.3 198.9l-.1 .1"/>
<path d="M122.4 198.9h.1M122.5 198.9h.1M122.6 198.9h.1M122.7 198.9h.1M122.7 198.8h.1M122.7 198.8v.1M122.8 198.8h.1M123.2 198.8h.1M123.3 198.8h.1M123.4 198.8h.1M123.4 198.8h-.7M123.4 198.7h.1"/>
<path d="M123.4 198.7h.2M123.4 198.7v.1M123.5 198.7h.1M123.6 198.7h.1M124.8 182.4h.1M124.9 182.5h.1M125 182.5h.1M125 182.5l.1 .1M125.1 182.6h.1M125.1 182.6v.1M125.1 182.7h.1M125.1 182.7l.1 .1"/>
<path d="M125.2 182.8l.2 .3M125.2 182.8h.1M125.4 183.1h.1M125.4 183.1l.7 .8M125.6 183.8h.1M125.7 183.9h.1M125.7 183.9h-3.9M125.7 183.9h.5l.2 .2M125.8 183.9h.1M125.9 183.9h.1M126 183.9h.1M126 183.9h.2"/>
<path d="M126.1 183.9h.1M126.2 183.9h.1M126.2 184h.1M126.2 183.9v.1M126.2 184l.1 .1M126.3 184.1h.1M126.4 184.2h.1M126.4 184.2l.2 .2M126.4 184.1v.1M126.6 184.4h.1M126.6 184.4v.1M126.6 184.5h.1"/>
<path d="M126.6 184.5l.1 .2M126.7 184.7h.1M126.7 184.7l.1 .3M126.8 184.8h.1M126.8 185h.1M126.8 185l1.3 11.6-5.1 .1M128 196l5.3 5.5M139.3 187.5h.1M139.3 187.5l.1 .1M139.4 187.6h.1M139.4 187.6l.1 .1M139.5 187.7h.1"/>
<path d="M139.5 187.7l.2 .1M139.6 187.7h.1M139.6 187.7l.1 .1M139.7 187.8h.1M139.7 187.8v.1M139.7 187.8l4.8 3.6 5.2 4.4 11.2 10.1M139.7 187.9h.1M139.8 188h.1M139.8 187.9h.1M139.8 187.9v.1M139.9 188h.1M140 188.1h.1"/>
<path d="M140 188h.1M140 188v.1M140 188.2h.1M140 188.1v.1M140.1 188.2h.1M140.1 188.2a114.5 114.5 0 0 1 9.2 9l1 1.1 .1 .3M150.3 198.4h.1M150.4 198.5h.1M150.4 198.6h.1M150.5 198.6h.1M150.5 198.6l.2 2.1M55.5 200.7h.1"/>
<path d="M55.7 200.9h.1M56 201.3h.1M56.2 201.4h.1M56.2 201.4l.1 .1M56.3 201.5h.1M56.4 201.5h.1M56.4 201.5l.5 .5M56.6 201.8h.1M56.9 202h.1M56.9 202a18 18 0 0 0 4 2.9l.5 .4M59.9 205.3l-.7 12 1.4 .8M61.3 205.2h.1"/>
<path d="M61.4 206.8h.1M61.4 205.3h.1M61.4 205.3l1.2 .7 2.5 1.1 3.3 .8M61.6 205.4h.1M61.8 207l-1.1 11.1M62 205.7h.1M68.2 207.9h.1M68.3 207.9h.1M68.4 207.9h.1M68.4 207.9l.4 .2M68.5 208h.1M68.6 208h.1"/>
<path d="M68.7 208h.1M68.8 208.1h.1M68.8 208.1h.2M68.9 208.1h.1M69 208.1h.1M69 208.1l.1 .1M69.1 208.2h.1M69.1 208.2h.2M69.2 208.2h.1M69.3 208.2h.1M69.3 208.2l.5 .1M69.5 208.2h.1"/>
<path d="M69.7 208.2h.1M69.8 208.3h.1M69.8 208.3l3.6 .5 3.4 .2h5.1l6.2-.4M78.2 209h.1M80.1 210.7l-1.2 .7a4.3 4.3 0 0 1-2.2 .8l-1.2 .1M88.1 208.6h.1M98.5 207.6h.1M98.5 207.6l-10.4 1M98.8 207.5h.1M99.2 207.5h.1M109.8 203.6h.1M109.8 203.6l-5.3 .2"/>
<path d="M109.9 201.8l-.1 1.8M112.3 206.5l-1.2 .2M112.3 206.5h.1M112.5 206.4h.1M112.5 206.4l-.2 .1M112.9 202h.1M112.9 202l.3 1.3v2.2M113.2 206.1h.1M113.2 205.5h.1M113.2 205.5v.2a.77 .77 0 0 1-.7 .7M133.3 201.5h.1M133.3 201.5l.3 1.5"/>
<path d="M133.6 203h.1M150.3 202.6h.1M150.3 202.6l-16.7 .4M150.7 200.8l-.1 1.2-.3 .6M156.3 211.9h.2M156.4 211.9h.1M156.5 211.9h.1M156.6 211.8h.1M156.6 211.8l-.1 .1M156.7 211.8h.1M156.8 211.8h.1M156.8 211.8h-.1"/>
<path d="M156.8 211.7h.1M156.8 211.7v.1M156.9 211.6h.1M156.9 211.5h.1M156.9 211.6l-.1 .1M160.9 205.9h.1M160.9 205.9l-1.1 2.3-.8 1.3-1.1 1.2-1 .9M161.1 205.9h.1M161.3 205.9h.1M161.5 205.9h.1M161.8 205.9h.1M170.7 206.5h.1"/>
<path d="M174.6 209h.1M174.6 209l-.1 .1M174.8 208.8h.1M175 208.6h.1M175.2 208.2h.1M175.2 208.2l-.6 .8M177 206.5h.1M177.5 206.4h.1M177.8 206.3h.1M179.2 205.9l-1 .4-1.7 .2h-6.3l-4.3-.4-5-.2"/>
</g>
<text font-size="5.6" x="91.1" y="30.7">Specifications:</text>
<g font-size="4.2">
<text x="57.1" y="46">1980 – 1982 turbine Pay’N Pak unlimited hydroplane</text>
<text x="31.8" y="56">Type:</text>
<text x="57.1" y="56">Electric, 1/12</text>
<text x="83.2" y="56">scale, 12 cell, Limited Sport Hydro (LSH)</text>
<text x="57.1" y="61">or, 12 cell P, or 15-V LiPo Sport Hydro</text>
<text x="31.8" y="71">Dimensions:</text>
<text x="57.2" y="71">Length: 28.5”, Width: 14.25”, Weight: 4¾ LB. (ready to run)</text>
<text x="31.8" y="76">Hull Material: Balsa &amp; birch ply</text>
<text x="31.8" y="81">Hardware:</text>
<text x="57.2" y="81">Custom aluminum &amp; brass, LSH / P sport size</text>
<text x="31.8" y="86">Motor:</text>
<text x="57.2" y="86">Speed-700 or 8 or 9XL (1750-2250 KV brushless)</text>
<text x="31.8" y="96">Propeller:</text>
<text x="31.8" y="91">Battery:</text>
<text x="57.2" y="96">Octura X642, to X645</text>
<text x="57.2" y="91">12 cell or 2 – 6 cell sub-C packs, or 15-V LiPo</text>
<text x="31.8" y="101">Performance: 3 – 4 min. run time, 30 – 35 MPH (Speed-700) to 40 – 50 (9XL-brushless)</text>
<text x="31.7" y="106">EST cost:</text>
<text x="57.1" y="106">$350 – $700</text>
</g>
<text font-size="2.8" x="79.9" y="54.1">th</text>
</svg>
